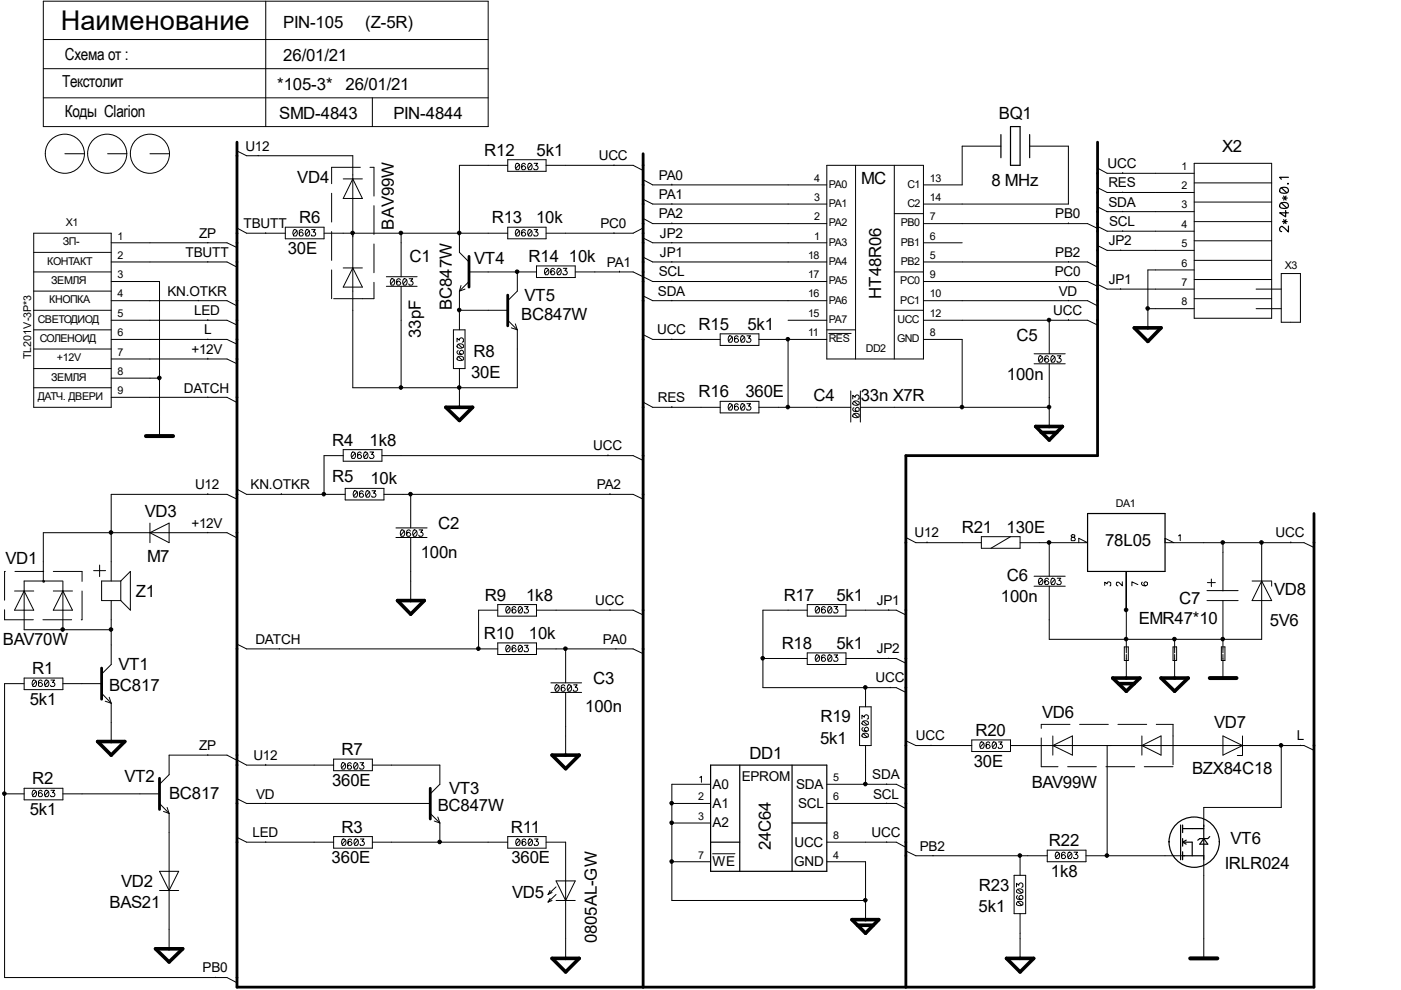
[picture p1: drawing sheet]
<svg xmlns="http://www.w3.org/2000/svg" width="297mm" height="210mm" viewBox="0 0 297 210" stroke-linecap="round" stroke-linejoin="round" font-family="sans-serif">
<g fill="#000">
<circle cx="74.8" cy="49.4" r=".38"/>
<circle cx="85" cy="49.4" r=".38"/>
<circle cx="97.4" cy="49.4" r=".38"/>
<circle cx="109.6" cy="57.6" r=".38"/>
<circle cx="97.4" cy="65.7" r=".38"/>
<circle cx="167" cy="71.9" r=".38"/>
<circle cx="222.4" cy="67.8" r=".38"/>
<circle cx="243.3" cy="65.4" r=".38"/>
<circle cx="33.8" cy="80.1" r=".38"/>
<circle cx="85" cy="82.2" r=".38"/>
<circle cx="97.4" cy="82.2" r=".38"/>
<circle cx="167" cy="86.3" r=".38"/>
<circle cx="204" cy="86.3" r=".38"/>
<circle cx="222.4" cy="86.3" r=".38"/>
<circle cx="23.5" cy="112.9" r=".38"/>
<circle cx="68.7" cy="104.8" r=".38"/>
<circle cx="87" cy="104.8" r=".38"/>
<circle cx="222.4" cy="115" r=".38"/>
<circle cx="259.2" cy="115" r=".38"/>
<circle cx="267.5" cy="115" r=".38"/>
<circle cx="13.3" cy="133.5" r=".38"/>
<circle cx="23.5" cy="133.5" r=".38"/>
<circle cx="101.4" cy="137.5" r=".38"/>
<circle cx="119.9" cy="137.5" r=".38"/>
<circle cx="161.7" cy="139.6" r=".38"/>
<circle cx="238.8" cy="129.3" r=".38"/>
<circle cx="238.8" cy="135.5" r=".38"/>
<circle cx="249" cy="135.5" r=".38"/>
<circle cx="259.2" cy="135.5" r=".38"/>
<circle cx="183.5" cy="145.7" r=".38"/>
<circle cx="271.6" cy="158" r=".38"/>
<circle cx=".9" cy="168.3" r=".38"/>
<circle cx="93.2" cy="178.5" r=".38"/>
<circle cx="142.4" cy="170.3" r=".38"/>
<circle cx="142.4" cy="174.4" r=".38"/>
<circle cx="183.5" cy="166.2" r=".38"/>
<circle cx="142.4" cy="182.7" r=".38"/>
<circle cx="183.5" cy="190.9" r=".38"/>
<circle cx="216.2" cy="181.4" r=".38"/>
<circle cx="234.7" cy="181.4" r=".38"/>
</g>
<g fill="none" stroke="#000" stroke-width=".21">
<path d="M9.2 .3h94.3v26.5h-94.3zM9.2 14.6h94.3M9.2 8.4h94.3M56.3 .3v26.5M9.2 20.7h94.3M13.8 32.6h4.1M22.8 32.6h4.1M31.8 32.6h4.1M50.2 32l2.1 1h22.5v49.2h34.9v-12.3M54.7 32.9v.1M72.8 37.9h4M74.8 37.9l2 4.2h-4z"/>
<path d="M78.9 20.7v6.1M107.7 35.1h-10.3v18.4l2 2M107.7 33.9h8.1v2.4h-8.1zM109.4 34.7a.45 .45 0 0 1 .7 .2 .69 .69 0 0 1 0 .8 .69 .69 0 0 1-.7 .3l-.1-.5zM110.1 34.9l-.8 .8M111.4 34.9a.36 .36 0 0 0-.6-.2l-.2 .2v.7a.42 .42 0 0 0 .6 .4 .42 .42 0 0 0 0-.8h-.4l-.2 .4M112.1 34.7a.45 .45 0 0 1 .6 .2 .69 .69 0 0 1 .1 .8 .69 .69 0 0 1-.7 .3l-.2-.5zM112.7 34.9l-.7 .8M113.2 34.6h.8l-.4 .5a.44 .44 0 0 1 .5 .5 .44 .44 0 0 1-.6 .4h-.3v-.3M115.8 35.1h18.4l2.2 1.1M130.2 35v.1M136.4 38.1l2 1.1h36.9"/>
<path d="M142.4 39v.2M175.3 35.1h20.5v41h-20.5zM181.4 35.1v41M189.6 35.1v41M212.2 31h-8.2v8.2h-8.2M218.3 31h8.2v12.3h-30.7M232.7 39.8l2 1h18.5M232.7 35.6l2 1.1h18.5M238 36.6v.1M253.2 34.6h16.4v32.9h-16.4zM253.2 38.8h16.4M7.2 49.4h16.4v37h-16.4z"/>
<path d="M7.2 57.7h16.4M7.2 53.5h16.4M23.6 59.7h10.2v32.8M23.6 55.5h24.5l2.1 1.1M23.6 51.5h24.5l2.1 1M44.1 51.4v.1M44.1 55.5h.1M50.2 48.3l2.1 1.1h8.2M56.3 49.4h.1M60.5 48.2h8.2v2.4h-8.2zM62.3 48.8a.45 .45 0 0 1 .6 .1 .69 .69 0 0 1 .1 .8 .69 .69 0 0 1-.7 .3l-.2-.5zM62.9 48.9l-.7 .9"/>
<path d="M64.2 48.9a.36 .36 0 0 0-.6-.1l-.1 .1v.7a.42 .42 0 0 0 .6 .4 .42 .42 0 0 0-.1-.7h-.4l-.1 .3M64.9 48.8a.45 .45 0 0 1 .7 .1 .69 .69 0 0 1 0 .8 .69 .69 0 0 1-.7 .3l-.2-.5zM65.6 48.9l-.8 .9M66.1 48.7h.7l-.4 .5a.44 .44 0 0 1 .5 .5 .44 .44 0 0 1-.6 .3h-.2l-.1-.2M68.7 49.4h39M72.8 56.8h4M74.8 56.8l2 4.1h-4zM81.9 58.7h6.5M82.9 59.2a.45 .45 0 0 1 .7 .2 .69 .69 0 0 1 0 .7 .69 .69 0 0 1-.7 .4l-.1-.6zM83.6 59.4l-.8 .8M84.9 59.4a.36 .36 0 0 0-.6-.2l-.2 .2v.6a.42 .42 0 0 0 .6 .4 .42 .42 0 0 0 0-.7h-.4l-.2 .3M85 49.4v9.3"/>
<path d="M85.6 59.2a.45 .45 0 0 1 .6 .2 .69 .69 0 0 1 .1 .7 .69 .69 0 0 1-.7 .4l-.2-.6zM86.2 59.4l-.7 .8M86.7 59.1h.8l-.4 .5a.44 .44 0 0 1 .5 .5 .44 .44 0 0 1-.6 .4h-.3v-.3M99.4 57.7h14.3M99.4 59.7l-2 2M107.7 48.2h8.1v2.4h-8.1zM109.4 48.8a.45 .45 0 0 1 .7 .1 .69 .69 0 0 1 0 .8 .69 .69 0 0 1-.7 .3l-.1-.5zM109.7 57.7v4l-2 2.1M110.1 48.9l-.8 .9M111.4 48.9a.36 .36 0 0 0-.6-.1l-.2 .1v.7a.42 .42 0 0 0 .6 .4 .42 .42 0 0 0 0-.7h-.4l-.2 .3M112.1 48.8a.45 .45 0 0 1 .6 .1 .69 .69 0 0 1 .1 .8 .69 .69 0 0 1-.7 .3l-.2-.5zM112.7 48.9l-.7 .9"/>
<path d="M113.2 48.7h.8l-.4 .5a.44 .44 0 0 1 .5 .5 .44 .44 0 0 1-.6 .3h-.3v-.2M113.7 56.4h8.3v2.4h-8.3zM115.6 57a.45 .45 0 0 1 .7 .1 .69 .69 0 0 1 0 .8 .69 .69 0 0 1-.7 .4l-.2-.6zM116.3 57.1l-.8 .9M117.6 57.1a.36 .36 0 0 0-.6-.1l-.2 .1v.7a.42 .42 0 0 0 .6 .4 .42 .42 0 0 0 0-.7h-.4l-.2 .3M118.2 57a.45 .45 0 0 1 .7 .1 .69 .69 0 0 1 .1 .8 .69 .69 0 0 1-.8 .4l-.1-.6zM118.9 57.1l-.8 .9M119.4 56.9h.8l-.4 .5a.44 .44 0 0 1 .5 .5 .44 .44 0 0 1-.6 .4h-.3l-.1-.3M122 57.7h12.2l4.2 2h36.9M130.2 49.4h.1M131.4 57.5v.2M136.4 54.5l2 1h36.9"/>
<path d="M136.4 50.5l2 1h36.9M136.4 48.3l-2.2 1.1h-18.4M136.4 46.3l2 1.1h36.9M136.4 42.2l2 1.1h36.9M142.4 43.2v.1M142.4 47.2v.2M142.4 51.4v.1M142.4 55.5h.1M142.4 59.6v.1M189.6 57.7h6.2M189.6 45.3h6.2M195.8 59.7h34.8l2.1 1"/>
<path d="M195.8 55.5h34.8l2.1 1.1M195.8 51.5h8.2M195.8 47.4h34.8l2.1 1M226.5 47.2v.2M226.5 55.5h.1M226.5 59.6v.1M232.7 52.1l2 1h18.5M232.7 48l2 1h18.5M232.7 43.9l2 1h18.5M237.6 53v.1M238 40.7v.1M238 44.8v.1"/>
<path d="M238 48.9v.1M253.2 57.2h-9.8v12.3M253.2 42.8h16.4M253.2 47h16.4M253.2 51.1h16.4M253.2 55.2h16.4M253.2 59.3h16.4M271.6 58h4.1v10.3h-4.1zM7.2 65.8h16.4M7.2 78.1h16.4M7.2 74h16.4M7.2 69.9h16.4"/>
<path d="M7.2 61.7h16.4M23.6 76.1h24.5l2.1 1M23.6 72h24.5l2.1 1M23.6 67.9h24.5l2.1 1M23.6 63.8h24.5l2.1 1.1M42 63.7v.1M44.1 67.7v.2M44.1 71.9v.1M44.1 75.9v.2M81.9 60.7h6.5M85 60.7v21.5M96.1 69.9h2.5v8.2h-2.5z"/>
<path d="M96.9 72.5v-.8l.5 .4a.44 .44 0 0 1 .5-.5 .44 .44 0 0 1 .4 .6v.3l-.3 .1M97 75.8a.7 .7 0 0 1 .8-.3 .7 .7 0 0 1 .5 .8l-.6 .2-.5-.1a.36 .36 0 0 1-.2-.6zM97 73.2a.7 .7 0 0 1 .8-.3 .7 .7 0 0 1 .5 .8l-.6 .1-.5-.1a.36 .36 0 0 1-.2-.5zM97.2 74.3a.36 .36 0 0 0-.2 .6l.2 .2h.6a.42 .42 0 0 0 .4-.6 .42 .42 0 0 0-.7 0v.4l.3 .2M97.2 75.6l.8 .8M97.2 73l.8 .7M97.4 61.7v8.2M97.4 78.1v8.3M97.4 65.8h10.3M97.7 60.5l-.3 1.2M98.6 61.3l-1.2 .4M107.7 67.9l2 2"/>
<path d="M108.4 69.5l1.3 .4M109.3 68.7l.4 1.2M136.4 71l2 1h14.3M136.4 62.7l2 1.1h36.9M142.4 63.7v.1M142.4 71.9v.1M152.7 70.8h8.2v2.4h-8.2zM154.6 71.3a.45 .45 0 0 1 .6 .2 .69 .69 0 0 1 .1 .7 .69 .69 0 0 1-.7 .4l-.2-.5zM155.2 71.5l-.7 .8M156.5 71.5a.36 .36 0 0 0-.6-.2l-.2 .2v.6a.42 .42 0 0 0 .7 .4 .42 .42 0 0 0-.1-.7h-.4l-.2 .3M157.2 71.3a.45 .45 0 0 1 .7 .2 .69 .69 0 0 1 0 .7 .69 .69 0 0 1-.7 .4l-.2-.5zM157.9 71.5l-.8 .8"/>
<path d="M158.4 71.2h.7l-.4 .5a.44 .44 0 0 1 .5 .5 .44 .44 0 0 1-.6 .4h-.2l-.1-.3M160.9 72h14.4M167.1 67.9h8.2M167.1 72v14.4M175.3 69.9h6.1M175.7 70.7h4.8M189.6 65.8h6.2M195.8 72h8.2v14.4M195.8 67.9h34.8l2.1 1M195.8 63.8h34.8l2.1 1.1M219.2 75h6.6M219.2 77.1h6.6"/>
<path d="M220.3 75.5a.45 .45 0 0 1 .7 .2 .69 .69 0 0 1 .1 .8 .69 .69 0 0 1-.8 .3l-.1-.5zM221 75.7l-.7 .8M222.3 75.7a.36 .36 0 0 0-.6-.2l-.2 .2v.7a.42 .42 0 0 0 .7 .4 .42 .42 0 0 0-.1-.8h-.4l-.2 .4M222.5 67.9v7.1M222.5 77.1v13.3M223 75.5a.45 .45 0 0 1 .6 .2 .69 .69 0 0 1 .1 .8 .69 .69 0 0 1-.7 .3l-.2-.5zM223.6 75.7l-.7 .8M224.2 75.4h.7l-.4 .5a.44 .44 0 0 1 .5 .5 .44 .44 0 0 1-.6 .4h-.2l-.1-.3M226.5 63.7v.1M226.5 67.7v.2M232.7 60.3l2 1h18.5M237.6 61.2v.1"/>
<path d="M243.4 65.4h9.8M253.2 63.3h16.4M266.3 65.4h5.3M266.3 61.3h5.3M7.2 82.2h16.4M23.6 80.2h10.2M23.6 84.2h24.5l2.1 1.1M44.1 84.2h.1M72.8 96.6h-4.1v8.2M72.8 95.3h8.2v2.5h-8.2zM74.6 95.9a.45 .45 0 0 1 .7 .2 .69 .69 0 0 1 .1 .8 .69 .69 0 0 1-.8 .3l-.1-.5zM75.3 96.1l-.8 .8"/>
<path d="M76.6 96.1a.36 .36 0 0 0-.6-.2l-.2 .2v.7a.42 .42 0 0 0 .6 .4 .42 .42 0 0 0 0-.8h-.4l-.2 .4M77.3 95.9a.45 .45 0 0 1 .6 .2 .69 .69 0 0 1 .1 .8 .69 .69 0 0 1-.7 .3l-.2-.5zM77.9 96.1l-.7 .8M78.4 95.8h.8l-.4 .6a.44 .44 0 0 1 .5 .4 .44 .44 0 0 1-.6 .4h-.3v-.3M81 96.6h53.2l2.2 1M128.9 96.4v.2M136.4 85.3l2 1.1h14.3M142.4 86.2v.2M152.7 85.1h8.2v2.4h-8.2zM154.6 85.7a.45 .45 0 0 1 .6 .2 .69 .69 0 0 1 .1 .7 .69 .69 0 0 1-.7 .4l-.2-.6zM155.2 85.9l-.7 .8M156.5 85.9a.36 .36 0 0 0-.6-.2l-.2 .2v.6a.42 .42 0 0 0 .7 .4 .42 .42 0 0 0-.1-.7h-.4l-.2 .3"/>
<path d="M157.2 85.7a.45 .45 0 0 1 .7 .2 .69 .69 0 0 1 0 .7 .69 .69 0 0 1-.7 .4l-.2-.6zM157.9 85.9l-.8 .8M158.4 85.6h.7l-.4 .5a.44 .44 0 0 1 .5 .5 .44 .44 0 0 1-.6 .4h-.2l-.1-.3M160.9 86.4h19.5M180.4 82.9v6.6M180.8 84.6v-.8l.5 .4a.44 .44 0 0 1 .5-.5 .44 .44 0 0 1 .4 .6v.3l-.3 .1M180.9 87.9a.7 .7 0 0 1 .8-.3 .7 .7 0 0 1 .5 .8l-.6 .2-.5-.1a.36 .36 0 0 1-.2-.6zM180.9 85.3a.7 .7 0 0 1 .8-.3 .7 .7 0 0 1 .5 .8l-.6 .1h-.5a.36 .36 0 0 1-.2-.6zM181.1 86.4a.36 .36 0 0 0-.2 .6l.2 .2h.6a.42 .42 0 0 0 .4-.6 .42 .42 0 0 0-.7 0v.4l.3 .2M181.1 87.7l.8 .8M181.1 85.1l.8 .8M182.4 86.4h40.1"/>
<path d="M182.4 82.9v6.6M21.1 119.8v2.5M31.8 110.9v4.2M31.8 112.9l4.1-2v4.2zM44.1 104.6v.2M44.1 112.9h.1M50.2 105.8l-2.1-1h-24.5v18.4M50.2 103.7l2.1 1.1h20.9M50.2 114l-2.1-1.1h-38.9v10.3M59.6 104.6v.2M73.2 103.5h8.2v2.5h-8.2zM75.1 104.1a.45 .45 0 0 1 .6 .2 .69 .69 0 0 1 .1 .8 .69 .69 0 0 1-.7 .3l-.2-.5z"/>
<path d="M75.7 104.3l-.7 .9M77 104.3a.36 .36 0 0 0-.6-.2l-.2 .2v.7a.42 .42 0 0 0 .7 .4 .42 .42 0 0 0-.1-.8h-.4l-.2 .4M77.7 104.1a.45 .45 0 0 1 .7 .2 .69 .69 0 0 1 0 .8 .69 .69 0 0 1-.7 .3l-.2-.5zM78.4 104.3l-.8 .9M78.9 104.1h.7l-.4 .5a.44 .44 0 0 1 .5 .4 .44 .44 0 0 1-.6 .4h-.2l-.1-.2M81.4 104.8h52.8l2.2 1M83.9 111.9h6.6M83.9 114h6.6M85 112.4a.45 .45 0 0 1 .7 .2 .69 .69 0 0 1 .1 .8 .69 .69 0 0 1-.8 .3l-.1-.5zM85.7 112.6l-.7 .9M87 112.6a.36 .36 0 0 0-.6-.2l-.2 .2v.7a.42 .42 0 0 0 .7 .4 .42 .42 0 0 0-.1-.8h-.4l-.2 .4M87.1 104.8v7.1"/>
<path d="M87.1 114v13.3M87.7 112.4a.45 .45 0 0 1 .6 .2 .69 .69 0 0 1 .1 .8 .69 .69 0 0 1-.7 .3l-.2-.5zM88.3 112.6l-.7 .9M88.9 112.4h.7l-.4 .5a.44 .44 0 0 1 .5 .4 .44 .44 0 0 1-.6 .4h-.2l-.1-.2M129.3 104.6v.2M192.1 114l2.1 1.1h13.9M196.6 114.9v.2M208.1 113.8h8.2v2.4h-8.2zM214.2 113.8l-4.1 2.4M216.3 115.1h14.3l-1.9-1v1M222.5 115.1v7.1M227.2 113.5v.3a.61 .61 0 0 1 .6 .2 .61 .61 0 0 1 .1 .6h-.8v-.5l.2-.1 .6-.2v-.3z"/>
<path d="M248.9 115.1l-1.9-1v1h29.5l2.1 1M249.9 113.6l.3-.2v1.2M259.3 115.1v10.2M267.5 115.1v20.5h-45v-11.3M273.7 114.9v.2M3.1 125.3h4.1M5.1 125.3l2.1 4.1h-4.1zM9.2 123.1l.2 .1v.2h-.3zM11.3 125.3h4.1M13.3 125.3l2.1 4.1h-4.1zM13.3 123.2h-8.2v10.3h18.5M13.3 123.3v10.2"/>
<path d="M19.9 121h2.5M23.6 127.3v13.6l-2.1 2M25.6 123.2h-4.1v4.1h4.1M25.6 123.2v4.1M25.6 123.2l2-2v8.2l-2-2.1M50.2 136.6l2.1 1h53.2M59.2 137.5v.1M105.5 129.4h-4v8.2M105.5 128.2h8.2v2.4h-8.2zM105.5 136.3h8.2v2.5h-8.2zM107.4 136.9a.45 .45 0 0 1 .7 .2 .69 .69 0 0 1 0 .8 .69 .69 0 0 1-.7 .3l-.2-.5zM107.4 128.7a.45 .45 0 0 1 .7 .2 .69 .69 0 0 1 0 .7 .69 .69 0 0 1-.7 .4l-.2-.5z"/>
<path d="M108.1 137.1l-.8 .8M108.1 128.9l-.8 .8M109.3 137.1a.36 .36 0 0 0-.5-.2l-.2 .2v.7a.42 .42 0 0 0 .6 .4 .42 .42 0 0 0 0-.8h-.4l-.2 .4M109.3 128.9a.36 .36 0 0 0-.5-.2l-.2 .2v.6a.42 .42 0 0 0 .6 .4 .42 .42 0 0 0 0-.7h-.4l-.2 .3M110 136.9a.45 .45 0 0 1 .7 .2 .69 .69 0 0 1 0 .8 .69 .69 0 0 1-.7 .3l-.1-.5zM110 128.7a.45 .45 0 0 1 .7 .2 .69 .69 0 0 1 0 .7 .69 .69 0 0 1-.7 .4l-.1-.5zM110.7 137.1l-.8 .8M110.7 128.9l-.8 .8M111.2 136.8h.8l-.5 .5a.44 .44 0 0 1 .6 .5 .44 .44 0 0 1-.6 .4h-.3l-.1-.3M111.2 128.6h.8l-.5 .5a.44 .44 0 0 1 .6 .5 .44 .44 0 0 1-.6 .4h-.3l-.1-.3M113.7 129.4h20.5l2.2 1M113.7 137.6h20.5l2.2 1"/>
<path d="M119.9 137.6v7.2M129.3 129.3v.1M130.6 137.5v.1M161.8 139.6h9.4M171.2 129.4h-9.4v16.4h28.2l2.1 1M171.2 128.2h8.2v2.4h-8.2zM171.2 138.4h8.2v2.5h-8.2zM173 138.9a.45 .45 0 0 1 .7 .2 .69 .69 0 0 1 0 .8 .69 .69 0 0 1-.7 .3l-.2-.5zM173 128.7a.45 .45 0 0 1 .7 .2 .69 .69 0 0 1 0 .7 .69 .69 0 0 1-.7 .4l-.2-.5zM173.7 139.1l-.8 .9M173.7 128.9l-.8 .8M175 139.1a.36 .36 0 0 0-.6-.2l-.2 .2v.7a.42 .42 0 0 0 .6 .4 .42 .42 0 0 0 0-.8h-.4l-.2 .4"/>
<path d="M175 128.9a.36 .36 0 0 0-.6-.2l-.2 .2v.6a.42 .42 0 0 0 .6 .4 .42 .42 0 0 0 0-.7h-.4l-.2 .3M175.6 138.9a.45 .45 0 0 1 .7 .2 .69 .69 0 0 1 .1 .8 .69 .69 0 0 1-.8 .3l-.1-.5zM175.6 128.7a.45 .45 0 0 1 .7 .2 .69 .69 0 0 1 .1 .7 .69 .69 0 0 1-.8 .4l-.1-.5zM176.3 139.1l-.7 .9M176.3 128.9l-.7 .8M176.8 138.9h.8l-.4 .5a.44 .44 0 0 1 .5 .4 .44 .44 0 0 1-.6 .4h-.3l-.1-.2M176.8 128.6h.8l-.4 .5a.44 .44 0 0 1 .5 .5 .44 .44 0 0 1-.6 .4h-.3l-.1-.3M179.4 139.6h10.6l2.1 1M179.4 129.4h10.6l2.1 1M188.4 129.3v.1M188.4 139.5v.1M219.2 122.2h6.6"/>
<path d="M219.2 124.3h6.6M220.3 122.7a.45 .45 0 0 1 .7 .2 .69 .69 0 0 1 .1 .7 .69 .69 0 0 1-.8 .4l-.1-.6zM221 122.9l-.7 .8M222.3 122.9a.36 .36 0 0 0-.6-.2l-.2 .2v.6a.42 .42 0 0 0 .7 .4 .42 .42 0 0 0-.1-.7h-.4l-.2 .3M223 122.7a.45 .45 0 0 1 .6 .2 .69 .69 0 0 1 .1 .7 .69 .69 0 0 1-.7 .4l-.2-.6zM223.6 122.9l-.7 .8M224.2 122.6h.7l-.4 .5a.44 .44 0 0 1 .5 .5 .44 .44 0 0 1-.6 .4h-.2l-.1-.3M234.2 124.1v-.7l.5 .4 .1-.4h.3a.47 .47 0 0 1 .4 .3 .47 .47 0 0 1-.2 .5M238 123.4v.8l-.8-.8h-.4l-.1 .6 .3 .2M238.4 137.2h.8v2.8h-.8zM238.8 121.2v17.2M238.8 138.8v5"/>
<path d="M241.3 124l-1.3-.6v.8M242.2 123.4h-.1a.61 .61 0 0 0 .5 .8 .61 .61 0 0 0 .7-.7 .43 .43 0 0 0-.7 .1 .43 .43 0 0 0 .3 .6M248.7 137.2h.8v2.8h-.8zM249 135.6v2.8M249 138.8v5M255.9 127.3h6.6M255.9 125.2h6.6M256 123.5h1.7M256.8 122.8v1.6M258.9 137.2h.8v2.8h-.8zM259.3 127.3v11.1M259.3 138.8v5"/>
<path d="M265.5 123.2h4.1M267.5 123.2l2.1 4.1h-4.1zM269.6 123.3v1M5.1 144.9h-4.1v62.4h47.1l2.1 1.1M5.1 143.8h8.2v2.4h-8.2zM7 144.3a.45 .45 0 0 1 .7 .1 .69 .69 0 0 1 0 .8 .69 .69 0 0 1-.7 .3l-.2-.5zM7.7 144.4l-.8 .9M8.9 144.4a.36 .36 0 0 0-.6-.1l-.1 .1v.7a.42 .42 0 0 0 .6 .4 .42 .42 0 0 0 0-.7h-.5l-.1 .3M9.6 144.3a.45 .45 0 0 1 .7 .1 .69 .69 0 0 1 0 .8 .69 .69 0 0 1-.7 .3l-.2-.5zM10.3 144.4l-.8 .9M10.8 144.2h.8l-.5 .5a.44 .44 0 0 1 .5 .5 .44 .44 0 0 1-.6 .3h-.2l-.1-.2M13.3 144.9h8.2"/>
<path d="M21.5 147l2.1 2.1M22.3 148.7l1.3 .4M23.2 147.8l.4 1.3M23.6 149.1v8.1M116.8 144.8h6.5M116.8 146.8h6.5M117.8 145.3a.45 .45 0 0 1 .7 .2 .69 .69 0 0 1 0 .7 .69 .69 0 0 1-.7 .4l-.2-.6zM118.5 145.5l-.8 .8M119.8 145.5a.36 .36 0 0 0-.6-.2l-.2 .2v.6a.42 .42 0 0 0 .6 .4 .42 .42 0 0 0 0-.7h-.4l-.2 .3M119.9 146.8v13.3M120.4 145.3a.45 .45 0 0 1 .7 .2 .69 .69 0 0 1 .1 .7 .69 .69 0 0 1-.8 .4l-.1-.6zM121.1 145.5l-.7 .8"/>
<path d="M121.6 145.2h.8l-.4 .5a.44 .44 0 0 1 .5 .5 .44 .44 0 0 1-.6 .4h-.3l-.1-.3M182.2 149.9h2.5v8.2h-2.5zM182.7 152.4v-.8l.6 .5a.44 .44 0 0 1 .4-.6 .44 .44 0 0 1 .4 .6v.3l-.2 .1M182.8 155.7a.7 .7 0 0 1 .9-.3 .7 .7 0 0 1 .4 .8l-.5 .2-.6-.1a.36 .36 0 0 1-.2-.6zM182.8 153.1a.7 .7 0 0 1 .9-.3 .7 .7 0 0 1 .4 .8l-.5 .2-.6-.1a.36 .36 0 0 1-.2-.6zM183 154.3a.36 .36 0 0 0-.2 .6l.2 .1h.7a.42 .42 0 0 0 .4-.6 .42 .42 0 0 0-.8 0v.5l.4 .1M183 155.5l.9 .8M183 152.9l.9 .8M183.5 145.8v4.1M183.5 158.1v8.2M188.8 145.7v.1M192.1 157.1l2.1 1h11.8"/>
<path d="M197.4 158v.1M206 156.9h8.2v2.4h-8.2zM207.9 157.4a.45 .45 0 0 1 .7 .2 .69 .69 0 0 1 0 .7 .69 .69 0 0 1-.7 .4l-.2-.5zM208.6 157.6l-.8 .8M209.8 157.6a.36 .36 0 0 0-.5-.2l-.2 .2v.6a.42 .42 0 0 0 .6 .4 .42 .42 0 0 0 0-.7h-.4l-.2 .3M210.5 157.4a.45 .45 0 0 1 .7 .2 .69 .69 0 0 1 0 .7 .69 .69 0 0 1-.7 .4l-.1-.5zM211.2 157.6l-.8 .8M211.7 157.3h.8l-.5 .5a.44 .44 0 0 1 .6 .5 .44 .44 0 0 1-.6 .4h-.3l-.1-.3M214.2 158.1h62.3l2.1 1M223.2 156v4.1M223.2 158.1l4.2-2.1v4.1zM234.7 158.1v23.3"/>
<path d="M242.1 156v4.1M242.1 158.1l4.1-2.1v4.1zM259.3 156l4.1 2.1-4.1 2zM263.4 156v4.1M271.6 158.1v13.1h-16.4v4.1M275.7 158v.1M1 168.3h4.1M5.1 167.1h8.2v2.5h-8.2zM7 167.6a.45 .45 0 0 1 .7 .2 .69 .69 0 0 1 0 .8 .69 .69 0 0 1-.7 .3l-.2-.5zM7.7 167.8l-.8 .9M8.9 167.8a.36 .36 0 0 0-.6-.2l-.1 .2v.7a.42 .42 0 0 0 .6 .4 .42 .42 0 0 0 0-.8h-.5l-.1 .4M9.6 167.6a.45 .45 0 0 1 .7 .2 .69 .69 0 0 1 0 .8 .69 .69 0 0 1-.7 .3l-.2-.5z"/>
<path d="M10.3 167.8l-.8 .9M10.8 167.6h.8l-.5 .5a.44 .44 0 0 1 .5 .4 .44 .44 0 0 1-.6 .4h-.2l-.1-.2M13.3 168.3h20.5M33.8 170.3l2.1 2.2M34.7 172l1.2 .5M35.4 171.2l.5 1.3M35.9 172.5v28.7M44.1 160v.1M50.2 161.2l-2.1-1.1h-12.2v4.2l-2.1 2M50.2 177.5l2.1 1.1h18.4M50.2 169.3l2.1 1h38.9M50.2 161.1l2.1 1.1h18.4"/>
<path d="M56.3 162.1v.1M56.3 170.3h.1M56.3 178.5v.1M70.7 161h8.2v2.4h-8.2zM70.7 177.4h8.2v2.4h-8.2zM72.5 161.8a.45 .45 0 0 1 .7 .2 .69 .69 0 0 1 0 .8 .69 .69 0 0 1-.7 .3l-.2-.5zM72.6 178a.45 .45 0 0 1 .7 .1 .69 .69 0 0 1 0 .8 .69 .69 0 0 1-.7 .3l-.2-.5zM73.2 162l-.8 .8M73.3 178.1l-.8 .9M74.5 162a.36 .36 0 0 0-.6-.2l-.2 .2v.6a.42 .42 0 0 0 .6 .5 .42 .42 0 0 0 0-.8h-.4l-.2 .3M74.5 178.1a.36 .36 0 0 0-.5-.1l-.2 .1v.7a.42 .42 0 0 0 .6 .4 .42 .42 0 0 0 0-.7h-.4l-.2 .3M75.1 161.8a.45 .45 0 0 1 .7 .2 .69 .69 0 0 1 .1 .8 .69 .69 0 0 1-.8 .3l-.1-.5z"/>
<path d="M75.2 178a.45 .45 0 0 1 .7 .1 .69 .69 0 0 1 0 .8 .69 .69 0 0 1-.7 .3l-.1-.5zM75.8 162l-.7 .8M75.9 178.1l-.8 .9M76.3 161.7h.8l-.4 .5a.44 .44 0 0 1 .5 .5 .44 .44 0 0 1-.6 .4h-.3l-.1-.3M76.4 177.9h.8l-.5 .5a.44 .44 0 0 1 .6 .5 .44 .44 0 0 1-.6 .3h-.3l-.1-.2M78.9 178.6h28.8M78.9 162.2h14.4v4.1l-2.1 2M91.2 172.5l2.1 2M92.1 174.1l1.2 .4M92.8 173.2l.5 1.3M93.3 174.5v4.1M107.7 177.4h8.1v2.4h-8.1z"/>
<path d="M109.5 178a.45 .45 0 0 1 .7 .1 .69 .69 0 0 1 0 .8 .69 .69 0 0 1-.7 .3l-.2-.5zM110.2 178.1l-.8 .9M111.5 178.1a.36 .36 0 0 0-.6-.1l-.2 .1v.7a.42 .42 0 0 0 .6 .4 .42 .42 0 0 0 0-.7h-.4l-.2 .3M112.1 178a.45 .45 0 0 1 .7 .1 .69 .69 0 0 1 .1 .8 .69 .69 0 0 1-.8 .3l-.1-.5zM112.8 178.1l-.7 .9M113.3 177.9h.8l-.4 .5a.44 .44 0 0 1 .5 .5 .44 .44 0 0 1-.6 .3h-.3l-.1-.2M115.8 178.6h4.1v12.2M142.4 170.3h8.3M142.4 174.5h8.3M148.4 164.8l.3-.2v1.3M150.7 166.3h-8.3v24.6h41.1M175.3 178.6h14.7l2.1 1.1"/>
<path d="M175.3 170.3h14.7l2.1 1.1M175.3 166.3h14.7l2.1 1M188 166.2v.1M188 170.3h.1M188 178.5v.1M262.3 160.2h1.1M33.8 188.8h4.1M33.8 184.7h4.1l-2 4.1zM116.6 188.8l-.4 .9M116.6 190.5l-.4 .8M117 189.2l-.8 .5M117 190.9l-.8 .4"/>
<path d="M117.9 188l-1.7 1.7M117.9 189.7l-1.7 1.6M117.9 186.8h4.1l-2.1 4.1zM117.9 190.9h4.1M119.9 190.9v12.3M142.4 182.7h8.3M151.1 181h4.7M175.3 182.7h8.2v12.3M192.1 180.4l2.1 1h27.8M197.8 181.4h.1M215 185.6h2.5v8.1h-2.5zM215.5 188v-.7l.5 .4a.44 .44 0 0 1 .5-.5 .44 .44 0 0 1 .4 .6v.2l-.3 .1"/>
<path d="M215.6 191.3a.7 .7 0 0 1 .8-.2 .7 .7 0 0 1 .5 .8l-.5 .1-.6-.1a.36 .36 0 0 1-.2-.6zM215.8 189.9a.36 .36 0 0 0-.2 .6l.2 .2h.6a.43 .43 0 0 0 .5-.7 .42 .42 0 0 0-.8 .1v.4l.3 .2M215.8 188.6a.69 .69 0 0 1 .8-.1 .69 .69 0 0 1 .3 .7l-.5 .2-.6-.1a.36 .36 0 0 1-.2-.6zM215.8 191.2l.8 .7M215.8 188.6l.8 .7M216.3 181.4v4.2M216.3 193.7v9.5M222 180.3h8.2v2.4h-8.2zM223.9 180.8a.45 .45 0 0 1 .7 .1 .69 .69 0 0 1 0 .8 .69 .69 0 0 1-.7 .3l-.2-.5zM224.6 180.9l-.8 .9M225.8 180.9a.36 .36 0 0 0-.5-.1l-.2 .1v.7a.42 .42 0 0 0 .6 .4 .42 .42 0 0 0 0-.7h-.4l-.2 .3M226.5 180.8a.45 .45 0 0 1 .7 .1 .69 .69 0 0 1 0 .8 .69 .69 0 0 1-.7 .3l-.1-.5z"/>
<path d="M227.2 180.9l-.8 .9M227.7 180.7h.8l-.5 .5a.44 .44 0 0 1 .6 .5 .44 .44 0 0 1-.6 .3h-.3l-.1-.2M230.2 181.4h21M255.2 181.4v21.8M45.7 207.2v.1"/>
<circle cx="13.7" cy="32.6" r="4.2"/>
<circle cx="22.7" cy="32.6" r="4.2"/>
<circle cx="31.8" cy="32.6" r="4.2"/>
<circle cx="74.8" cy="49.4" r=".38"/>
<circle cx="85" cy="49.4" r=".38"/>
<circle cx="97.4" cy="49.4" r=".38"/>
<circle cx="109.6" cy="57.6" r=".38"/>
<circle cx="97.4" cy="65.7" r=".38"/>
<circle cx="167" cy="71.9" r=".38"/>
<circle cx="222.4" cy="67.8" r=".38"/>
<circle cx="243.3" cy="65.4" r=".38"/>
<circle cx="33.8" cy="80.1" r=".38"/>
<circle cx="85" cy="82.2" r=".38"/>
<circle cx="97.4" cy="82.2" r=".38"/>
<circle cx="167" cy="86.3" r=".38"/>
<circle cx="204" cy="86.3" r=".38"/>
<circle cx="222.4" cy="86.3" r=".38"/>
<circle cx="23.5" cy="112.9" r=".38"/>
<circle cx="68.7" cy="104.8" r=".38"/>
<circle cx="87" cy="104.8" r=".38"/>
<circle cx="222.4" cy="115" r=".38"/>
<circle cx="259.2" cy="115" r=".38"/>
<circle cx="267.5" cy="115" r=".38"/>
<circle cx="13.3" cy="133.5" r=".38"/>
<circle cx="23.5" cy="133.5" r=".38"/>
<circle cx="101.4" cy="137.5" r=".38"/>
<circle cx="119.9" cy="137.5" r=".38"/>
<circle cx="161.7" cy="139.6" r=".38"/>
<circle cx="238.8" cy="129.3" r=".38"/>
<circle cx="238.8" cy="135.5" r=".38"/>
<circle cx="249" cy="135.5" r=".38"/>
<circle cx="259.2" cy="135.5" r=".38"/>
<circle cx="183.5" cy="145.7" r=".38"/>
<circle cx="271.6" cy="158" r=".38"/>
<circle cx=".9" cy="168.3" r=".38"/>
<circle cx="93.2" cy="178.5" r=".38"/>
<circle cx="142.4" cy="170.3" r=".38"/>
<circle cx="142.4" cy="174.4" r=".38"/>
<circle cx="183.5" cy="166.2" r=".38"/>
<circle cx="142.4" cy="182.7" r=".38"/>
<circle cx="183.5" cy="190.9" r=".38"/>
<circle cx="216.2" cy="181.4" r=".38"/>
<circle cx="234.7" cy="181.4" r=".38"/>
</g>
<path d="M50.2 30.1v179.2h228.4v-100.4M136.4 32.6v176.7M232.7 30.1v66.5h-40.6v112.7M99.4 54.4v6.5M107.7 62.6v6.5M21.5 141.6v6.7M33.8 165v6.6M91.2 167.1v6.6" fill="none" stroke="#000" stroke-width=".59"/>
<path d="M30.9 92.5h5.8M256.5 143.8h5.7M252.3 203.2h5.8" fill="none" stroke="#000" stroke-width=".85"/>
<g fill="none" stroke="#000" stroke-width=".76">
<path d="M240.5 69.5h5.7l-2.8 2.9zM94.5 86.4h5.7l-2.8 2.8zM219.6 90.4h5.7l-2.8 2.9zM220.8 91.7h3.3M84.3 127.3h5.7l-2.9 2.9zM20.7 157.2h5.8l-2.9 2.9zM235.9 143.8h5.8l-2.9 2.8zM237.2 144.9h3.3M246.2 143.8h5.7l-2.9 2.8zM117 160.1h5.8l-2.9 2.9zM180.6 195h5.7l-2.8 2.9zM181.8 196.2h3.3"/>
<path d="M33 201.2h5.7l-2.8 2.8zM117 203.2h5.8l-2.9 2.9zM213.4 203.2h5.8l-2.9 2.9z"/>
</g>
<g fill="none" stroke="#000" stroke-width=".21" stroke-dasharray="6.1 2">
<path d="M70.3 35.5h9M79.3 35.5v27.8M70.3 63.3v-27.8M76.8 63.3h-6.5M79.3 63.3h-2.5M1 131.4h16.4M1 121.2v10.2M17.4 131.4v-10.2M17.4 121.2h-16.4M220.8 153.6h27.9M248.7 153.6v2.4M248.7 156v6.6"/>
<path d="M220.8 162.6v-9M248.7 162.6h-27.9"/>
</g>
<g fill="none" stroke="#000" stroke-width=".25">
<path d="M212.2 28.5v4.9M214.2 26.8h2.1v8.3h-2.1zM218.3 28.5v4.9M271.6 39.8l1.2 1.1M273.1 38.9v.1zM273.2 37.6h-1.9l.3 .4M271.4 43.3a1.02 1.02 0 0 1 1-.4 1.02 1.02 0 0 1 .8 .8 1.09 1.09 0 0 1-1.9 0zM271.4 40a1.02 1.02 0 0 1 1-.3 1.02 1.02 0 0 1 .8 .8 1.09 1.09 0 0 1-1.9 0zM271.6 43l1.2 1.1M271.9 47h1M271.9 42h1M272.2 46.6l.5 .8"/>
<path d="M272.2 41.6l.5 .8M272.6 44.6v1.4l-1.3-.9h1.9M272.7 46.6l-.5 .8M272.7 41.6l-.5 .8M273.2 47.9v1.3a2.71 2.71 0 0 0-1.6-1.2l-.3 .4v.4l.4 .3M230.6 108.9h16.4v12.3h-16.4zM150.7 162.2h24.6v22.5h-24.6zM150.7 178.6h6.1M156.8 162.2v22.5M167.9 162.2v22.5M167.9 174.5h7.4M250.3 174.9v7.4"/>
<path d="M250.7 178.6h2.1v2.8M250.7 174.9v1.6M250.7 177.8v1.6M250.7 178.6l.8 .4M250.7 175.7h4.5M251.5 178.1l-.8 .5M255.2 177.8l.9 1.2h-1.7zM255.2 174.9v7.4M256.5 177.4l-.4 .4h-1.7l-.4 .3M250.7 180.6v1.7M250.7 181.4h4.5"/>
<circle cx="253.2" cy="178.5" r="5.3"/>
</g>
<text font-size="5.8" x="12.9" y="6.3">Наименование</text>
<g font-size="3.6">
<text x="60.1" y="5.9">PIN-105</text>
<text x="77.4" y="5.9">(Z-5R)</text>
<text x="60.1" y="12.9">26/01/21</text>
<text x="58.8" y="19.1">*105-3*</text>
<text x="73.3" y="19.1">26/01/21</text>
<text x="59.2" y="25.2">SMD-4843</text>
<text x="83.4" y="25.2">PIN-4844</text>
<text x="211.8" y="25.2">BQ1</text>
<text x="102.7" y="33">R12</text>
<text x="113.7" y="33">5k1</text>
<text x="259.1" y="32.2">X2</text>
<text x="63" y="38.8">VD4</text>
<text x="182.6" y="39.1">MC</text>
<text x="210.2" y="39.5">8 MHz</text>
<text x="63.5" y="47.3">R6</text>
<text x="104.3" y="47.3">R13</text>
<text x="113.7" y="47.3">10k</text>
<text x="61" y="53.9">30E</text>
<text x="83.5" y="48.7" transform="rotate(-90 83.5 48.7)">BAV99W</text>
<text x="86.8" y="55.5">C1</text>
<text x="100.5" y="56">VT4</text>
<text x="112.1" y="55.5">R14 10k</text>
<text x="95.8" y="65.7" transform="rotate(-90 95.8 65.7)">BC847W</text>
<text x="111.2" y="63.8">VT5</text>
<text x="186.8" y="63.3" transform="rotate(-90 186.8 63.3)">HT48R06</text>
<text x="89.2" y="71.6" transform="rotate(-90 89.2 71.6)">33pF</text>
<text x="110.5" y="67.8">BC847W</text>
<text x="148.1" y="69.9">R15</text>
<text x="158.5" y="69.9">5k1</text>
<text x="100.4" y="75.6">R8</text>
<text x="215.5" y="72.4">C5</text>
<text x="99.9" y="80.1">30E</text>
<text x="213.5" y="80.5">100n</text>
<text x="148.1" y="84.2">R16</text>
<text x="158" y="84.2">360E</text>
<text x="172.5" y="85.1">C4</text>
<text x="182.5" y="85.1">33n X7R</text>
<text x="70.4" y="94.5">R4</text>
<text x="78.4" y="94.5">1k8</text>
<text x="70.4" y="102.3">R5</text>
<text x="78.5" y="102.7">10k</text>
<text x="30.7" y="109.6">VD3</text>
<text x="92.9" y="112.1">C2</text>
<text x="203.9" y="112.9">R21</text>
<text x="213.4" y="112.9">130E</text>
<text x="1.1" y="119.5">VD1</text>
<text x="31.2" y="119.1">M7</text>
<text x="89.2" y="118.3">100n</text>
<text x="234.3" y="115.8">78L05</text>
<text x="213.5" y="123.2">C6</text>
<text x="28.8" y="126.5">Z1</text>
<text x="102.8" y="127.3">R9</text>
<text x="111.5" y="127.3">1k8</text>
<text x="166.2" y="127.3">R17</text>
<text x="177.3" y="127.3">5k1</text>
<text x="212.2" y="127.7">100n</text>
<text x="250" y="128.1">C7</text>
<text x="270.1" y="126.1">VD8</text>
<text x=".6" y="136.7">BAV70W</text>
<text x="102.6" y="135.5">R10</text>
<text x="112.1" y="135.5">10k</text>
<text x="165.7" y="137.6">R18</text>
<text x="177.3" y="137.6">5k1</text>
<text x="241.4" y="132.2">EMR47*10</text>
<text x="269.2" y="132.7">5V6</text>
<text x="6.8" y="142.9">R1</text>
<text x="25.1" y="142.1">VT1</text>
<text x="6.3" y="149.4">5k1</text>
<text x="23.2" y="146.6">BC817</text>
<text x="125.8" y="144.9">C3</text>
<text x="124.1" y="151">100n</text>
<text x="173.9" y="153.2">R19</text>
<text x="220.9" y="152.3">VD6</text>
<text x="257.4" y="154.3">VD7</text>
<text x="72.4" y="160.1">R7</text>
<text x="158.9" y="161">DD1</text>
<text x="173.9" y="157.6">5k1</text>
<text x="206.8" y="156">R20</text>
<text x="6.8" y="166.3">R2</text>
<text x="26.4" y="165.9">VT2</text>
<text x="70.4" y="166.6">360E</text>
<text x="206.5" y="162.6">30E</text>
<text x="218.7" y="167">BAV99W</text>
<text x="252.8" y="164.2">BZX84C18</text>
<text x="6.3" y="172.8">5k1</text>
<text x="35.9" y="169.5">BC817</text>
<text x="92.8" y="172">BC847W</text>
<text x="95.2" y="168.3">VT3</text>
<text x="72.4" y="176.5">R3</text>
<text x="108.3" y="176.5">R11</text>
<text x="222.4" y="179.4">R22</text>
<text x="260.9" y="179">VT6</text>
<text x="70.3" y="183">360E</text>
<text x="108.4" y="183">360E</text>
<text x="163.4" y="180.3" transform="rotate(-90 163.4 180.3)">24C64</text>
<text x="222.8" y="185.9">1k8</text>
<text x="259.7" y="184.3">IRLR024</text>
<text x="25.7" y="188">VD2</text>
<text x="108.6" y="190.4">VD5</text>
<text x="207.6" y="188.8">R23</text>
<text x="23.2" y="192.5">BAS21</text>
<text x="207.5" y="193.3">5k1</text>
<text x="126.5" y="200" transform="rotate(-90 126.5 200)">0805AL-GW</text>
</g>
<g font-size="3.5">
<text x="13.8" y="12.8">Схема от :</text>
<text x="13.2" y="18.5">Текстолит</text>
<text x="13.8" y="24.7">Коды Clarion</text>
</g>
<g font-size="2.9">
<text x="52" y="31.9">U12</text>
<text x="127" y="34">UCC</text>
<text x="234.8" y="35.6">UCC</text>
<text x="139.7" y="38.1">PA0</text>
<text x="235" y="39.7">RES</text>
<text x="139.7" y="42.2">PA1</text>
<text x="139.7" y="46.3">PA2</text>
<text x="223.7" y="46.3">PB0</text>
<text x="235" y="43.9">SDA</text>
<text x="235.2" y="47.9">SCL</text>
<text x="42.2" y="50.4">ZP</text>
<text x="51.6" y="48.3">TBUTT</text>
<text x="127.3" y="48.3">PC0</text>
<text x="139.9" y="50.4">JP2</text>
<text x="235.1" y="52">JP2</text>
<text x="39.3" y="54.5">TBUTT</text>
<text x="128.6" y="56.6">PA1</text>
<text x="139.7" y="58.6">SCL</text>
<text x="139.9" y="54.5">JP1</text>
<text x="223.6" y="58.6">PC0</text>
<text x="223.7" y="54.5">PB2</text>
<text x="35.5" y="62.7">KN.OTKR</text>
<text x="139.5" y="62.7">SDA</text>
<text x="224.5" y="62.7">VD</text>
<text x="235.1" y="60.2">JP1</text>
<text x="41.2" y="66.8">LED</text>
<text x="43.3" y="70.9">L</text>
<text x="139.3" y="70.9">UCC</text>
<text x="223.3" y="66.8">UCC</text>
<text x="40.6" y="75">+12V</text>
<text x="39" y="83.2">DATCH</text>
<text x="139.5" y="85.3">RES</text>
<text x="125.8" y="95.5">UCC</text>
<text x="41.4" y="103.7">U12</text>
<text x="53.1" y="103.7">KN.OTKR</text>
<text x="126.5" y="103.7">PA2</text>
<text x="40.6" y="111.9">+12V</text>
<text x="193.9" y="114">U12</text>
<text x="270.5" y="114">UCC</text>
<text x="126.2" y="128.3">UCC</text>
<text x="185.9" y="128.3">JP1</text>
<text x="54.1" y="136.5">DATCH</text>
<text x="127.8" y="136.5">PA0</text>
<text x="185.9" y="138.5">JP2</text>
<text x="185.6" y="144.7">UCC</text>
<text x="42.2" y="159">ZP</text>
<text x="53.7" y="161.1">U12</text>
<text x="194.2" y="157">UCC</text>
<text x="275" y="157">L</text>
<text x="151.1" y="167.2">A0</text>
<text x="157.3" y="165.6">EPROM</text>
<text x="168.8" y="167.2">SDA</text>
<text x="185" y="165.2">SDA</text>
<text x="54.3" y="169.3">VD</text>
<text x="151.1" y="171.4">A1</text>
<text x="169.2" y="171.4">SCL</text>
<text x="185.1" y="169.3">SCL</text>
<text x="53.5" y="177.5">LED</text>
<text x="151.1" y="175.4">A2</text>
<text x="168.4" y="179.6">UCC</text>
<text x="184.8" y="177.5">UCC</text>
<text x="151.1" y="183.6">WE</text>
<text x="168.4" y="183.6">GND</text>
<text x="195" y="180.3">PB2</text>
<text x="43" y="206.2">PB0</text>
</g>
<g font-size="2.3">
<text x="172.6" y="38.5">4</text>
<text x="175.7" y="39.8">PA0</text>
<text x="192.4" y="39.8">C1</text>
<text x="197.1" y="38.5">13</text>
<text x="250.5" y="36.1">1</text>
<text x="250.5" y="40.1">2</text>
<text x="172.6" y="42.6">3</text>
<text x="172.6" y="46.7">2</text>
<text x="175.7" y="43.9">PA1</text>
<text x="192.4" y="43.9">C2</text>
<text x="197.1" y="42.6">14</text>
<text x="197.1" y="46.7">7</text>
<text x="250.5" y="44.2">3</text>
<text x="13.3" y="52">ЗП-</text>
<text x="13.9" y="48">X1</text>
<text x="24.9" y="50.8">1</text>
<text x="172.6" y="50.8">1</text>
<text x="175.7" y="48">PA2</text>
<text x="175.7" y="52.1">PA3</text>
<text x="191" y="48">PB0</text>
<text x="191" y="52.1">PB1</text>
<text x="197.1" y="50.8">6</text>
<text x="250.5" y="48.3">4</text>
<text x="250.5" y="52.4">5</text>
<text x="10" y="56.1">КОНТАКТ</text>
<text x="24.9" y="54.9">2</text>
<text x="24.9" y="59">3</text>
<text x="171.3" y="54.9">18</text>
<text x="171.3" y="59">17</text>
<text x="175.7" y="56.2">PA4</text>
<text x="191" y="56.2">PB2</text>
<text x="197.1" y="54.9">5</text>
<text x="197.1" y="59">9</text>
<text x="250.5" y="56.6">6</text>
<text x="272.4" y="57">X3</text>
<text x="10.5" y="64.3">КНОПКА</text>
<text x="10.9" y="60.2">ЗЕМЛЯ</text>
<text x="24.9" y="63.1">4</text>
<text x="171.3" y="63.1">16</text>
<text x="175.7" y="60.3">PA5</text>
<text x="175.7" y="64.4">PA6</text>
<text x="190.9" y="60.3">PC0</text>
<text x="190.9" y="64.4">PC1</text>
<text x="197.1" y="63.1">10</text>
<text x="250.5" y="60.6">7</text>
<text x="250.5" y="64.8">8</text>
<text x="8" y="68.4">СВЕТОДИОД</text>
<text x="24.9" y="67.2">5</text>
<text x="24.9" y="71.3">6</text>
<text x="171.3" y="67.2">15</text>
<text x="171.3" y="71.3">11</text>
<text x="175.7" y="68.5">PA7</text>
<text x="190.3" y="68.5">UCC</text>
<text x="197.1" y="67.2">12</text>
<text x="197.1" y="71.3">8</text>
<text x="6.6" y="76.1" transform="rotate(-90 6.6 76.1)">TL201V-3P*3</text>
<text x="8.4" y="72.6">СОЛЕНОИД</text>
<text x="12.1" y="76.6">+12V</text>
<text x="24.9" y="75.4">7</text>
<text x="175.7" y="72.6">RES</text>
<text x="183.6" y="74.6">DD2</text>
<text x="190.2" y="72.6">GND</text>
<text x="10.9" y="80.7">ЗЕМЛЯ</text>
<text x="24.9" y="79.5">8</text>
<text x="24.9" y="83.6">9</text>
<text x="8" y="84.8">ДАТЧ. ДВЕРИ</text>
<text x="236.6" y="107.4">DA1</text>
<text x="176.7" y="165.6">5</text>
<text x="148" y="169.7">2</text>
<text x="148" y="173.8">3</text>
<text x="176.7" y="169.7">6</text>
<text x="176.7" y="177.9">8</text>
<text x="148" y="182">7</text>
<text x="176.7" y="182">4</text>
</g>
</svg>
